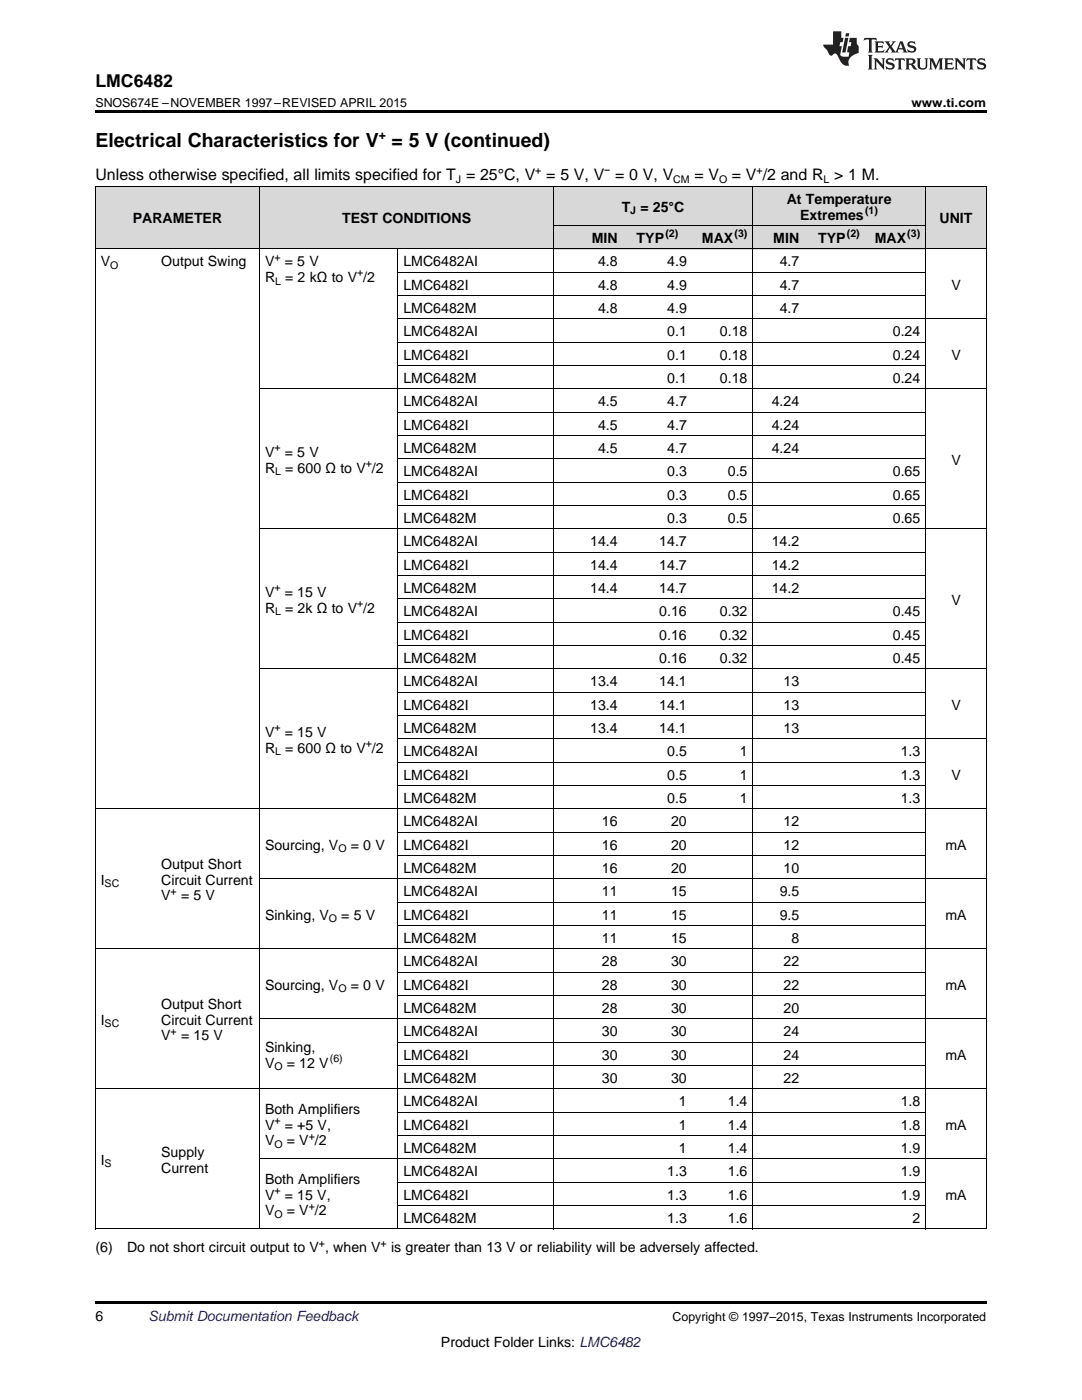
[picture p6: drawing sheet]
<svg xmlns="http://www.w3.org/2000/svg" width="216mm" height="279mm" viewBox="0 0 216 279" stroke-linecap="round" stroke-linejoin="round" font-family="sans-serif">
<g fill="#d8d8d8">
<path d="M19 37.3h12.1v12.4h-12.1z"/>
<path d="M31.1 37.3h20.7v12.4h-20.7z"/>
<path d="M51.8 37.3h22.5v12.4h-22.5z"/>
<path d="M74.3 37.3h5.1v12.4h-5.1z"/>
<path d="M79.4 37.3h13.9v12.4h-13.9z"/>
<path d="M93.3 37.3h6.9v12.4h-6.9z"/>
<path d="M100.2 37.3h10.3v12.4h-10.3z"/>
<path d="M110.5 45.1h13.8v4.6h-13.8z"/>
<path d="M124.3 45.1h13.8v4.6h-13.8z"/>
<path d="M138.1 45.1h12.1v4.6h-12.1z"/>
<path d="M150.2 45.1h10.4v4.6h-10.4z"/>
<path d="M160.6 45.1h12v4.6h-12z"/>
<path d="M172.6 45.1h12.1v4.6h-12.1z"/>
<path d="M184.7 37.3h12.1v12.4h-12.1z"/>
<path d="M110.5 37.3h13.8v7.8h-13.8z"/>
<path d="M124.3 37.3h13.8v7.8h-13.8z"/>
<path d="M138.1 37.3h12.1v7.8h-12.1z"/>
<path d="M150.2 37.3h10.4v7.8h-10.4z"/>
<path d="M160.6 37.3h12v7.8h-12z"/>
<path d="M172.6 37.3h12.1v7.8h-12.1z"/>
</g>
<path d="M19 22h177.8v.5h-177.8zM19 259.7h177.8v.5h-177.8z" fill="#000"/>
<g fill="none" stroke="#000" stroke-width=".2">
<path d="M19 37.2h177.8M19.1 37.2v208.1M51.8 37.2v208.1M110.5 37.2v208.1M150.2 37.2v208.1M184.7 37.2v208.1M196.8 37.2v208.1M19 49.7h177.8M79.4 49.7v195.6M79.4 59h105.3M79.4 54.3h105.3M110.5 45h74.2"/>
<path d="M51.8 77.6h145M79.4 73h105.3M79.4 68.3h105.3M79.4 63.7h117.4M79.4 96.3h105.3M79.4 91.6h105.3M79.4 86.9h105.3M79.4 82.3h105.3M51.8 105.6h145M79.4 119.5h105.3M79.4 114.9h105.3M79.4 110.2h105.3"/>
<path d="M79.4 100.9h105.3M51.8 133.5h145M79.4 138.2h105.3M79.4 128.9h105.3M79.4 124.2h105.3M79.4 156.8h105.3M79.4 152.1h105.3M79.4 147.5h117.4M79.4 142.8h105.3M19 161.4h177.8M51.8 175.4h145M79.4 170.8h105.3"/>
<path d="M79.4 166.1h105.3M19 189.4h177.8M79.4 198.7h105.3M79.4 194h105.3M79.4 184.7h105.3M79.4 180.1h105.3M19 217.3h177.8M51.8 203.4h145M79.4 212.7h105.3M79.4 208h105.3M51.8 231.3h145M79.4 236h105.3"/>
<path d="M79.4 226.6h105.3M79.4 222h105.3M19 245.3h177.8M79.4 240.6h105.3"/>
</g>
<g fill="#231f20">
<path d="M172.5 7.6l-.1 .5 .4-.2h.6v.1v2.1l-.2 .4h.9l-.2-.4v-2.1l.1-.1h.5l.5 .2-.2-.5zM174.5 8.3l.2 .3v1.5l-.2 .4h1.8l.2-.6a1.04 1.04 0 0 1-1.3 .2v-.7h.6l.3 .2v-.6l-.3 .2h-.6v-.6l.8-.1 .4 .3-.2-.5zM176.5 8.3l.9 1.1-.9 1.1h.8l-.2-.2 .4-.7 .5 .7-.2 .2h1.5l-.2-.2 .2-.4h.9l.1 .4-.2 .2h1l-.3-.3-.7-1.9h-.5l-.9 2-.8-1 .9-1h-.8l.1 .3-.4 .5-.3-.6 .1-.2zM179.7 8.6l.4 1h-.7zM181.3 8.4a.63 .63 0 0 0-.2 .7 .63 .63 0 0 0 .6 .4l.6 .2 .1 .2a.75 .75 0 0 1-.7 .4 .75 .75 0 0 1-.6-.5l.1 .7 .1-.1a1.11 1.11 0 0 0 1.5-.6 1.13 1.13 0 0 0-1.2-.8l-.1-.4a1.04 1.04 0 0 1 1.2 .2l-.2-.5-.2 .1-.4-.2zM173.2 10.9l.2 .4v2.2l-.2 .4h1l-.3-.4v-2.2l.3-.4zM174.3 11.6l.3 .4v1.5l-.3 .4h.8l-.2-.4v-1.3l1.5 1.7v-1.9l.2-.4h-.7l.2 .4v.9l-1.1-1.3zM177 11.8a.62 .62 0 0 0-.2 .7 .62 .62 0 0 0 .6 .4l.6 .1 .1 .3a.76 .76 0 0 1-.7 .3 .76 .76 0 0 1-.7-.4l.2 .7 .1-.1a1.11 1.11 0 0 0 1.5-.6 1.13 1.13 0 0 0-1.2-.8l-.1-.4a1.04 1.04 0 0 1 1.2 .2l-.2-.6-.2 .1-.5-.1zM178.7 11.6l-.2 .6a.61 .61 0 0 1 .8-.3v1.6l-.2 .4h.9l-.2-.4v-1.6a.63 .63 0 0 1 .7 .3l-.1-.6zM180.6 11.6l.3 .4v1.5l-.3 .4h1l-.2-.2-.1-.8 .6 .2a.76 .76 0 0 0 1.2 .7l-1-1a.58 .58 0 0 0 .6-.5 .58 .58 0 0 0-.5-.6zM181.4 11.9h.1a.45 .45 0 0 1 .5 .1 .45 .45 0 0 1 .1 .5l-.8 .2zM182.9 11.6l.2 .2a2.17 2.17 0 0 0 .3 1.9 .99 .99 0 0 0 1.6-.6v-1.1l.2-.4h-.7l.2 .2a1.92 1.92 0 0 1-.2 1.8 .6 .6 0 0 1-.9-.5v-1.1l.2-.4zM185.4 11.6l.2 .4v1.5l-.2 .4h.7l-.2-.4v-1.4l.8 1.8 .8-1.8v1.4l-.2 .4h.9l-.2-.4v-1.5l.2-.4h-.8l-.6 1.5-.6-1.5zM188.4 11.6l.2 .4v1.5l-.2 .4h1.8l.1-.6a1.04 1.04 0 0 1-1.2 .1v-.6h.5l.4 .2v-.6l-.4 .2h-.5v-.7h.8l.3 .3-.1-.6zM190.5 11.6l.2 .4v1.5l-.2 .4h.7l-.2-.4v-1.3l1.5 1.7v-1.9l.2-.4h-.7l.2 .4v.9l-1.1-1.3zM192.9 11.6l-.1 .6a.61 .61 0 0 1 .7-.3l.1 1.6-.3 .4h1l-.3-.4 .1-1.6a.63 .63 0 0 1 .7 .3l-.1-.6zM195.2 11.8a.62 .62 0 0 0-.2 .7 .62 .62 0 0 0 .6 .4l.6 .1 .1 .3a.76 .76 0 0 1-.7 .3 .76 .76 0 0 1-.6-.4l.1 .7 .1-.1a1.11 1.11 0 0 0 1.6-.6 1.13 1.13 0 0 0-1.3-.8l-.1-.4a1.04 1.04 0 0 1 1.2 .2l-.1-.6-.2 .1-.5-.1z"/>
<path d="M166.2 6.3v2.6h-1.9v.4l.8 .9a.91 .91 0 0 0 1 .8 .56 .56 0 0 1 .5-.3 .56 .56 0 0 1 .5 .3l.4 .8a1.53 1.53 0 0 0 1.9 1.2 1.54 1.54 0 0 1 1-2.1l.9-.3v-1.4a1.52 1.52 0 0 1-.4-1.6h-1.3l-.2 .8h.5l-.2 .8h-.5l-.1 1v.2l.4 .1-.2 .8a1.93 1.93 0 0 1-1.6-.3l.3-1.8h-.5l.2-.8h.4l.2-.8h-.4v-1.3zM168.6 7.6l-.6 2.9h.7l.6-2.9zM168.8 6.6l-.1 .7h.6l.2-.7z"/>
</g>
<text font-size="3.9" x="19" y="29.3">Electrical Characteristics for V = 5 V (continued)</text>
<text font-size="3.5" x="19" y="17.3">LMC6482</text>
<g font-size="3.2">
<text x="19" y="36">Unless otherwise specified, all limits specified for T = 25°C, V = 5 V, V = 0 V, V</text>
<text x="138.6" y="36">= V</text>
<text x="146" y="36">= V /2 and R &gt; 1 M.</text>
</g>
<g font-size="2.8">
<text x="157" y="40.6">At</text>
<text x="160.8" y="40.6">Temperature</text>
<text x="26.5" y="44.6">PARAMETER</text>
<text x="68.3" y="44.6">TEST CONDITIONS</text>
<text x="124.1" y="42.2">T</text>
<text x="127.8" y="42.2">= 25°C</text>
<text x="159.7" y="43.8">Extremes</text>
<text x="187.5" y="44.6">UNIT</text>
<text x="20.1" y="53.1">V</text>
<text x="32.2" y="53.1">Output Swing</text>
<text x="52.9" y="53.1">V</text>
<text x="56.8" y="53.1">= 5 V</text>
<text x="80.5" y="53.1">LMC6482AI</text>
<text x="118.1" y="48.5">MIN</text>
<text x="119.3" y="53.1">4.8</text>
<text x="127" y="48.5">TYP</text>
<text x="133.1" y="53.1">4.9</text>
<text x="140.1" y="48.5">MAX</text>
<text x="154.3" y="48.5">MIN</text>
<text x="155.6" y="53.1">4.7</text>
<text x="163.3" y="48.5">TYP</text>
<text x="174.6" y="48.5">MAX</text>
<text x="52.9" y="56.3">R</text>
<text x="56.9" y="56.3">= 2 kΩ to V /2</text>
<text x="80.5" y="57.8">LMC6482I</text>
<text x="119.3" y="57.8">4.8</text>
<text x="133.1" y="57.8">4.9</text>
<text x="155.6" y="57.8">4.7</text>
<text x="189.8" y="57.8">V</text>
<text x="80.5" y="62.4">LMC6482M</text>
<text x="119.3" y="62.4">4.8</text>
<text x="133.1" y="62.4">4.9</text>
<text x="155.6" y="62.4">4.7</text>
<text x="80.5" y="67.1">LMC6482AI</text>
<text x="80.5" y="71.8">LMC6482I</text>
<text x="133.1" y="67.1">0.1</text>
<text x="133.1" y="71.8">0.1</text>
<text x="143.7" y="67.1">0.18</text>
<text x="143.7" y="71.8">0.18</text>
<text x="178.2" y="67.1">0.24</text>
<text x="178.2" y="71.8">0.24</text>
<text x="189.8" y="71.8">V</text>
<text x="80.5" y="76.4">LMC6482M</text>
<text x="133.1" y="76.4">0.1</text>
<text x="143.7" y="76.4">0.18</text>
<text x="178.2" y="76.4">0.24</text>
<text x="80.5" y="81.1">LMC6482AI</text>
<text x="119.3" y="81.1">4.5</text>
<text x="133.1" y="81.1">4.7</text>
<text x="154" y="81.1">4.24</text>
<text x="80.5" y="85.7">LMC6482I</text>
<text x="119.3" y="85.7">4.5</text>
<text x="133.1" y="85.7">4.7</text>
<text x="154" y="85.7">4.24</text>
<text x="52.9" y="91.1">V</text>
<text x="52.9" y="94.3">R</text>
<text x="56.8" y="91.1">= 5 V</text>
<text x="56.9" y="94.3">= 600 Ω to V /2</text>
<text x="80.5" y="90.4">LMC6482M</text>
<text x="80.5" y="95">LMC6482AI</text>
<text x="119.3" y="90.4">4.5</text>
<text x="133.1" y="90.4">4.7</text>
<text x="133.1" y="95">0.3</text>
<text x="145.2" y="95">0.5</text>
<text x="154" y="90.4">4.24</text>
<text x="178.2" y="95">0.65</text>
<text x="189.8" y="92.7">V</text>
<text x="80.5" y="99.7">LMC6482I</text>
<text x="133.1" y="99.7">0.3</text>
<text x="145.2" y="99.7">0.5</text>
<text x="178.2" y="99.7">0.65</text>
<text x="80.5" y="104.4">LMC6482M</text>
<text x="133.1" y="104.4">0.3</text>
<text x="145.2" y="104.4">0.5</text>
<text x="178.2" y="104.4">0.65</text>
<text x="80.5" y="109">LMC6482AI</text>
<text x="80.5" y="113.7">LMC6482I</text>
<text x="117.8" y="109">14.4</text>
<text x="117.8" y="113.7">14.4</text>
<text x="131.6" y="109">14.7</text>
<text x="131.6" y="113.7">14.7</text>
<text x="154" y="109">14.2</text>
<text x="154" y="113.7">14.2</text>
<text x="52.9" y="119.1">V</text>
<text x="56.8" y="119.1">= 15 V</text>
<text x="80.5" y="118.3">LMC6482M</text>
<text x="117.8" y="118.3">14.4</text>
<text x="131.6" y="118.3">14.7</text>
<text x="154" y="118.3">14.2</text>
<text x="52.9" y="122.2">R</text>
<text x="56.9" y="122.2">= 2k Ω to V /2</text>
<text x="80.5" y="123">LMC6482AI</text>
<text x="131.6" y="123">0.16</text>
<text x="143.7" y="123">0.32</text>
<text x="178.2" y="123">0.45</text>
<text x="189.8" y="120.7">V</text>
<text x="80.5" y="127.6">LMC6482I</text>
<text x="131.6" y="127.6">0.16</text>
<text x="143.7" y="127.6">0.32</text>
<text x="178.2" y="127.6">0.45</text>
<text x="80.5" y="132.3">LMC6482M</text>
<text x="80.5" y="136.9">LMC6482AI</text>
<text x="117.8" y="136.9">13.4</text>
<text x="131.6" y="132.3">0.16</text>
<text x="131.6" y="136.9">14.1</text>
<text x="143.7" y="132.3">0.32</text>
<text x="156.4" y="136.9">13</text>
<text x="178.2" y="132.3">0.45</text>
<text x="80.5" y="141.6">LMC6482I</text>
<text x="117.8" y="141.6">13.4</text>
<text x="131.6" y="141.6">14.1</text>
<text x="156.4" y="141.6">13</text>
<text x="189.8" y="141.6">V</text>
<text x="52.9" y="147">V</text>
<text x="56.8" y="147">= 15 V</text>
<text x="80.5" y="146.3">LMC6482M</text>
<text x="117.8" y="146.3">13.4</text>
<text x="131.6" y="146.3">14.1</text>
<text x="156.4" y="146.3">13</text>
<text x="52.9" y="150.2">R</text>
<text x="56.9" y="150.2">= 600 Ω to V /2</text>
<text x="80.5" y="150.9">LMC6482AI</text>
<text x="80.5" y="155.6">LMC6482I</text>
<text x="133.1" y="150.9">0.5</text>
<text x="133.1" y="155.6">0.5</text>
<text x="147.6" y="150.9">1</text>
<text x="147.6" y="155.6">1</text>
<text x="179.7" y="150.9">1.3</text>
<text x="179.7" y="155.6">1.3</text>
<text x="189.8" y="155.6">V</text>
<text x="80.5" y="160.2">LMC6482M</text>
<text x="133.1" y="160.2">0.5</text>
<text x="147.6" y="160.2">1</text>
<text x="179.7" y="160.2">1.3</text>
<text x="80.5" y="164.9">LMC6482AI</text>
<text x="120.1" y="164.9">16</text>
<text x="133.9" y="164.9">20</text>
<text x="156.4" y="164.9">12</text>
<text x="32.2" y="173.4">Output Short</text>
<text x="52.9" y="169.5">Sourcing, V</text>
<text x="70" y="169.5">= 0 V</text>
<text x="80.5" y="169.5">LMC6482I</text>
<text x="120.1" y="169.5">16</text>
<text x="133.9" y="169.5">20</text>
<text x="156.4" y="169.5">12</text>
<text x="188.7" y="169.5">mA</text>
<text x="20.1" y="176.5">I</text>
<text x="32.2" y="176.5">Circuit Current</text>
<text x="32.2" y="179.7">V</text>
<text x="36.1" y="179.7">= 5 V</text>
<text x="80.5" y="174.2">LMC6482M</text>
<text x="80.5" y="178.9">LMC6482AI</text>
<text x="120.1" y="174.2">16</text>
<text x="120.1" y="178.9">11</text>
<text x="133.9" y="174.2">20</text>
<text x="133.9" y="178.9">15</text>
<text x="155.6" y="178.9">9.5</text>
<text x="156.4" y="174.2">10</text>
<text x="52.9" y="183.5">Sinking, V</text>
<text x="68.1" y="183.5">= 5 V</text>
<text x="80.5" y="183.5">LMC6482I</text>
<text x="120.1" y="183.5">11</text>
<text x="133.9" y="183.5">15</text>
<text x="155.6" y="183.5">9.5</text>
<text x="188.7" y="183.5">mA</text>
<text x="80.5" y="188.2">LMC6482M</text>
<text x="120.1" y="188.2">11</text>
<text x="133.9" y="188.2">15</text>
<text x="157.9" y="188.2">8</text>
<text x="52.9" y="197.5">Sourcing, V</text>
<text x="70" y="197.5">= 0 V</text>
<text x="80.5" y="192.8">LMC6482AI</text>
<text x="80.5" y="197.5">LMC6482I</text>
<text x="120.1" y="192.8">28</text>
<text x="120.1" y="197.5">28</text>
<text x="133.9" y="192.8">30</text>
<text x="133.9" y="197.5">30</text>
<text x="156.4" y="192.8">22</text>
<text x="156.4" y="197.5">22</text>
<text x="188.7" y="197.5">mA</text>
<text x="32.2" y="201.3">Output Short</text>
<text x="80.5" y="202.1">LMC6482M</text>
<text x="120.1" y="202.1">28</text>
<text x="133.9" y="202.1">30</text>
<text x="156.4" y="202.1">20</text>
<text x="20.1" y="204.5">I</text>
<text x="32.2" y="204.5">Circuit Current</text>
<text x="32.2" y="207.6">V</text>
<text x="36.1" y="207.6">= 15 V</text>
<text x="52.9" y="209.9">Sinking,</text>
<text x="80.5" y="206.8">LMC6482AI</text>
<text x="120.1" y="206.8">30</text>
<text x="133.9" y="206.8">30</text>
<text x="156.4" y="206.8">24</text>
<text x="52.9" y="213">V</text>
<text x="57.2" y="213">= 12 V</text>
<text x="80.5" y="211.5">LMC6482I</text>
<text x="120.1" y="211.5">30</text>
<text x="133.9" y="211.5">30</text>
<text x="156.4" y="211.5">24</text>
<text x="188.7" y="211.5">mA</text>
<text x="80.5" y="216.1">LMC6482M</text>
<text x="80.5" y="220.8">LMC6482AI</text>
<text x="120.1" y="216.1">30</text>
<text x="133.9" y="216.1">30</text>
<text x="135.5" y="220.8">1</text>
<text x="145.2" y="220.8">1.4</text>
<text x="156.4" y="216.1">22</text>
<text x="179.7" y="220.8">1.8</text>
<text x="52.9" y="222.2">Both Amplifiers</text>
<text x="52.9" y="225.4">V</text>
<text x="56.8" y="225.4">= +5 V,</text>
<text x="80.5" y="225.4">LMC6482I</text>
<text x="135.5" y="225.4">1</text>
<text x="145.2" y="225.4">1.4</text>
<text x="179.7" y="225.4">1.8</text>
<text x="188.7" y="225.4">mA</text>
<text x="20.1" y="232.4">I</text>
<text x="32.2" y="230.8">Supply</text>
<text x="32.2" y="234">Current</text>
<text x="52.9" y="228.6">V</text>
<text x="57.2" y="228.6">= V /2</text>
<text x="80.5" y="230.1">LMC6482M</text>
<text x="135.5" y="230.1">1</text>
<text x="145.2" y="230.1">1.4</text>
<text x="179.7" y="230.1">1.9</text>
<text x="52.9" y="236.2">Both Amplifiers</text>
<text x="52.9" y="239.4">V</text>
<text x="56.8" y="239.4">= 15 V,</text>
<text x="80.5" y="234.7">LMC6482AI</text>
<text x="80.5" y="239.4">LMC6482I</text>
<text x="133.1" y="234.7">1.3</text>
<text x="133.1" y="239.4">1.3</text>
<text x="145.2" y="234.7">1.6</text>
<text x="145.2" y="239.4">1.6</text>
<text x="179.7" y="234.7">1.9</text>
<text x="179.7" y="239.4">1.9</text>
<text x="188.7" y="239.4">mA</text>
<text x="52.9" y="242.6">V</text>
<text x="57.2" y="242.6">= V /2</text>
<text x="80.5" y="244.1">LMC6482M</text>
<text x="133.1" y="244.1">1.3</text>
<text x="145.2" y="244.1">1.6</text>
<text x="182.1" y="244.1">2</text>
<text x="19" y="249.9">(6)</text>
<text x="25.4" y="249.9">Do not short circuit output to V , when V</text>
<text x="78" y="249.9">is greater than 13 V or reliability will be adversely affected.</text>
<text x="19" y="263.6">6</text>
<text x="88" y="268.9">Product Folder Links: LMC6482</text>
</g>
<text font-size="2.8" fill="#0000c8" x="29.6" y="263.6">Submit Documentation Feedback</text>
<g font-size="2.5">
<text x="19" y="21.4">SNOS674E –NOVEMBER 1997–REVISED APRIL 2015</text>
<text x="181.9" y="21.4">www.ti.com</text>
<text x="75.6" y="27.7">+</text>
<text x="134.2" y="263.6">Copyright © 1997–2015, Texas Instruments Incorporated</text>
</g>
<g font-size="2.1">
<text x="106.8" y="34.7">+</text>
<text x="120.6" y="34.7">−</text>
<text x="151" y="34.7">+</text>
<text x="91" y="36.6">J</text>
<text x="134.3" y="36.6">CM</text>
<text x="143.5" y="36.6">O</text>
<text x="164.3" y="36.6">L</text>
<text x="125.8" y="42.8">J</text>
<text x="132.8" y="47.3">(2)</text>
<text x="146.6" y="47.3">(3)</text>
<text x="169" y="47.3">(2)</text>
<text x="172.6" y="42.7">(1)</text>
<text x="181" y="47.3">(3)</text>
<text x="22" y="53.7">O</text>
<text x="54.8" y="52">+</text>
<text x="54.9" y="56.9">L</text>
<text x="71.3" y="55.2">+</text>
<text x="54.8" y="90">+</text>
<text x="54.9" y="94.9">L</text>
<text x="73" y="93.2">+</text>
<text x="54.8" y="117.9">+</text>
<text x="54.9" y="122.8">L</text>
<text x="71.3" y="121.1">+</text>
<text x="54.8" y="145.9">+</text>
<text x="73" y="149">+</text>
<text x="54.9" y="150.7">L</text>
<text x="67.5" y="170.1">O</text>
<text x="20.9" y="177.1">SC</text>
<text x="34" y="178.6">+</text>
<text x="65.6" y="184.1">O</text>
<text x="67.5" y="198">O</text>
<text x="20.9" y="205">SC</text>
<text x="34" y="206.5">+</text>
<text x="54.8" y="213.6">O</text>
<text x="65.8" y="211.9">(6)</text>
<text x="54.8" y="224.3">+</text>
<text x="61.6" y="227.5">+</text>
<text x="20.9" y="233">S</text>
<text x="54.8" y="229.2">O</text>
<text x="54.8" y="238.3">+</text>
<text x="54.8" y="243.1">O</text>
<text x="61.6" y="241.4">+</text>
<text x="63.6" y="248.8">+</text>
<text x="76" y="248.8">+</text>
</g>
</svg>
